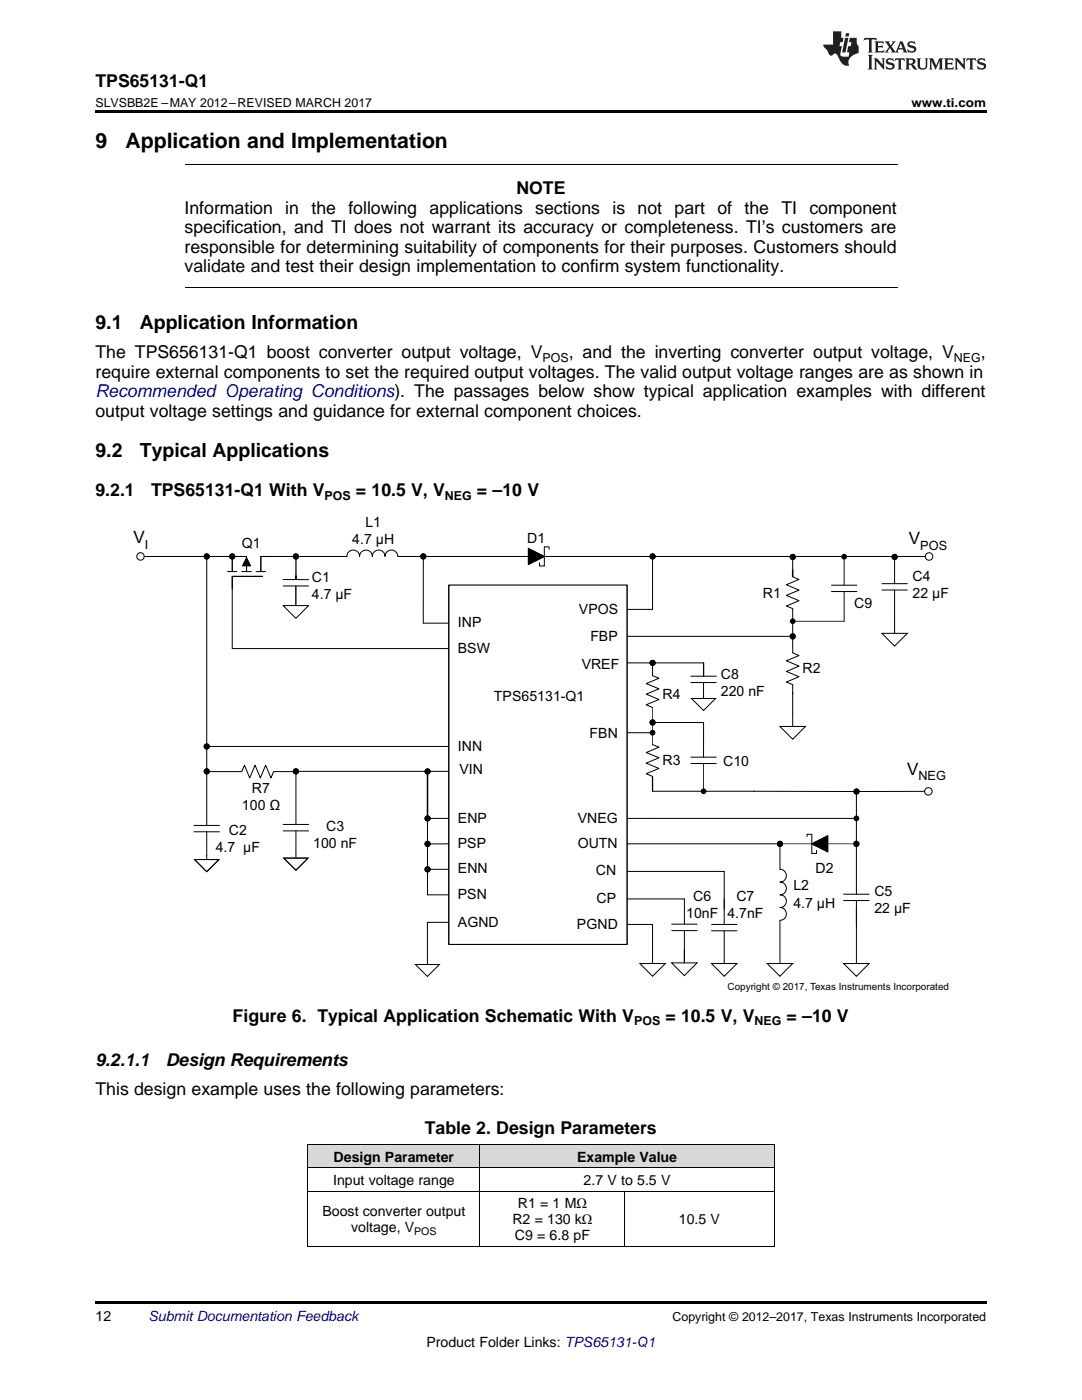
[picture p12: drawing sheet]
<svg xmlns="http://www.w3.org/2000/svg" width="216mm" height="279mm" viewBox="0 0 216 279" stroke-linecap="round" stroke-linejoin="round" font-family="sans-serif">
<g fill="#d8d8d8">
<path d="M61.4 228.5h11.1v4.6h-11.1z"/>
<path d="M72.5 228.5h23.3v4.6h-23.3z"/>
<path d="M95.8 228.5h12.1v4.6h-12.1z"/>
<path d="M107.9 228.5h16.8v4.6h-16.8z"/>
<path d="M124.7 228.5h29.8v4.6h-29.8z"/>
</g>
<path d="M19 259.7h177.8v.5h-177.8z" fill="#000"/>
<g fill="none" stroke="#000" stroke-width=".2">
<path d="M41.2 111.1v53.6M54 111.1h15.2a1.26 1.26 0 0 1 1.3-1.3 1.26 1.26 0 0 1 1.2 1.3 1.27 1.27 0 0 1 1.3-1.3 1.27 1.27 0 0 1 1.3 1.3 1.27 1.27 0 0 1 1.3-1.3 1.27 1.27 0 0 1 1.2 1.3 1.27 1.27 0 0 1 1.3-1.3 1.27 1.27 0 0 1 1.3 1.3M56.5 116.9h5.1M56.5 115.7h5.1M59 116.9v4M59.1 111.1v4.6M59.1 114.9l-.1 .8M105.4 109.5l3.2 1.6-3.2 1.5zM108.6 109.1v3.9M158.2 111.2v3.9l1.2 .5-2.5 1.1 2.5 1.1-2.5 1 2.5 1.1-2.5 1 1.3 .6M165.9 118.1h5.1M165.9 116.8h5.1"/>
<path d="M168.4 111.1v5.7M168.4 118.1v5.9h-10.2M176 117.7h5.1M176 116.5h5.1M178.5 111.2v5.3M178.5 117.7v6.2M125.1 132.3h4.6M125.1 127h32.6M137.8 136.2h5.1M137.8 135h5.1M140.4 135v-2.7h-10.2v2.5l1.3 .6-2.6 1 2.6 1.1-2.6 1 2.6 1.1-2.6 1.1 1.3 .5M158.2 130.3l1.2 .5-2.5 1.1 2.5 1-2.5 1.1 2.5 1-2.5 1.1 1.3 .5v5.9"/>
<path d="M41.2 149h48.3M59.1 153.9l-4.5 .1-.5 1.3-1.1-2.6-1 2.6-1.1-2.6-1.1 2.6-1-2.6-.6 1.3h-7M59.1 153.9v6.4M59.1 153.9h30.4M85.3 154.2v18.8M125.3 146.2h4.9M130.2 148.6l1.3 .5-2.6 1.1 2.6 1-2.6 1.1 2.6 1.1-2.6 1 1.3 .6M130.2 144.2h10.2M137.8 152.4h5.1M137.8 151.1h5.1M140.4 152.4v5.5h-10.2M38.7 166h5.1"/>
<path d="M38.7 164.7h5.1M41.2 166v4.7M56.5 165.8h5.1M56.5 164.5h5.1M59.1 160.4v4.1M59.1 165.8v4.7M85.3 163.3h4.2M85.3 173.8v4.8h4.2M85.3 173.5h4.2M89.5 168.4h-4.2M125.1 168.4h30.5v5.1a1.27 1.27 0 0 1 1.3 1.3 1.27 1.27 0 0 1-1.3 1.2 1.27 1.27 0 0 1 1.3 1.3 1.27 1.27 0 0 1-1.3 1.3 1.26 1.26 0 0 1 1.3 1.2 1.26 1.26 0 0 1-1.3 1.3 1.27 1.27 0 0 1 1.3 1.3 1.27 1.27 0 0 1-1.3 1.3v8.6M125.1 179.4h11.5v5"/>
<path d="M125.1 173.9h19.4v10.6M125.1 163.3h45.8M162 168.4l3.2-1.6v3.2zM162 166.5v3.8M168.3 179.7h5.1M168.3 178.5h5.1M170.9 167.9v1M170.9 179.7v12.6M89.5 184.1h-4.2v7.6M125.1 184.5h5.1v5.1M134 185.7h5.1M134 184.4h5.1"/>
<path d="M136.6 185.7v6.3M142 184.5h5.1M142 185.8h5.1M144.5 185.8v6.3M61.4 237.7h93.1M61.4 233.1h93.1M61.4 228.4h93.1M61.4 228.4v20.4M95.8 228.4v20.4M124.7 237.7v11.1M154.5 228.4v20.4M61.4 248.7h93.1"/>
<circle cx="41.3" cy="111" r=".51"/>
<circle cx="46.3" cy="111" r=".51"/>
<circle cx="59" cy="111" r=".51"/>
<circle cx="84.5" cy="111" r=".51"/>
<circle cx="130.2" cy="111" r=".51"/>
<circle cx="158.2" cy="111.1" r=".51"/>
<circle cx="178.5" cy="111.1" r=".51"/>
<circle cx="130.2" cy="132.3" r=".51"/>
<circle cx="158.2" cy="127" r=".51"/>
<circle cx="41.3" cy="149" r=".51"/>
<circle cx="41.3" cy="153.9" r=".51"/>
<circle cx="59" cy="153.9" r=".51"/>
<circle cx="85.3" cy="154" r=".51"/>
<circle cx="130.2" cy="144.2" r=".51"/>
<circle cx="170.9" cy="158" r=".51"/>
<circle cx="85.3" cy="173.5" r=".51"/>
<circle cx="85.3" cy="163.3" r=".51"/>
<circle cx="85.3" cy="168.4" r=".51"/>
<circle cx="155.6" cy="168.4" r=".51"/>
<circle cx="170.9" cy="168.4" r=".51"/>
</g>
<path d="M89.5 116.8h35.6v71.7h-35.6z" fill="none" stroke="#000" stroke-width=".25"/>
<g fill="#000">
<path d="M105.4 109.5l3.2 1.6-3.2 1.5z" fill-rule="evenodd"/>
<path d="M162 168.4l3.2-1.6v3.2z" fill-rule="evenodd"/>
<circle cx="41.3" cy="111" r=".51"/>
<circle cx="46.3" cy="111" r=".51"/>
<circle cx="59" cy="111" r=".51"/>
<circle cx="84.5" cy="111" r=".51"/>
<circle cx="130.2" cy="111" r=".51"/>
<circle cx="158.2" cy="111.1" r=".51"/>
<circle cx="168.4" cy="111.1" r=".57"/>
<circle cx="178.5" cy="111.1" r=".51"/>
<circle cx="130.2" cy="132.3" r=".51"/>
<circle cx="158.2" cy="124" r=".57"/>
<circle cx="158.2" cy="127" r=".51"/>
<circle cx="41.3" cy="149" r=".51"/>
<circle cx="41.3" cy="153.9" r=".51"/>
<circle cx="59" cy="153.9" r=".51"/>
<circle cx="85.3" cy="154" r=".51"/>
<circle cx="130.2" cy="146.2" r=".57"/>
<circle cx="130.2" cy="144.2" r=".51"/>
<circle cx="140.4" cy="157.9" r=".57"/>
<circle cx="170.9" cy="158" r=".51"/>
<circle cx="85.3" cy="173.5" r=".51"/>
<circle cx="85.3" cy="163.3" r=".51"/>
<circle cx="85.3" cy="168.4" r=".51"/>
<circle cx="155.6" cy="168.4" r=".51"/>
<circle cx="170.9" cy="163.3" r=".57"/>
<circle cx="170.9" cy="168.4" r=".51"/>
</g>
<path d="M108.6 113h-.9v-.7M108.6 109.1h1v.5M162 170.3h.9v-.6M162 166.5h-1v.5" fill="none" stroke="#000" stroke-width=".2" stroke-dasharray="2.2 1.4"/>
<path d="M155.6 168.4h15.3" fill="none" stroke="#000" stroke-width=".35"/>
<path d="M130.2 141.2v7.4" fill="none" stroke="#000" stroke-width=".23"/>
<path d="M127.7 192.3h5.1l-2.6 2.5z" fill="#fff"/>
<path d="M127.7 192.3h5.1l-2.6 2.5zM130.2 189.6v2.7" fill="none" stroke="#000" stroke-width=".2"/>
<path d="M153.1 192.3h5.1l-2.6 2.5z" fill="#fff"/>
<path d="M153.1 192.3h5.1l-2.6 2.5z" fill="none" stroke="#000" stroke-width=".2"/>
<path d="M168.3 192.3h5.1l-2.5 2.5z" fill="#fff"/>
<path d="M168.3 192.3h5.1l-2.5 2.5z" fill="none" stroke="#000" stroke-width=".2"/>
<path d="M176 126.4h5.1l-2.6 2.5z" fill="#fff"/>
<path d="M56.5 120.9h5.1l-2.6 2.5zM176 126.4h5.1l-2.6 2.5zM178.5 123.9v2.5" fill="none" stroke="#000" stroke-width=".2"/>
<path d="M56.6 171.3h4.9l-2.4 2.4z" fill="#fff"/>
<path d="M56.6 171.3h4.9l-2.4 2.4zM59.1 170.5v.8" fill="none" stroke="#000" stroke-width=".2"/>
<path d="M155.6 145h5.1l-2.5 2.5z" fill="#fff"/>
<path d="M155.6 145h5.1l-2.5 2.5zM158.2 142.5v2.5" fill="none" stroke="#000" stroke-width=".2"/>
<path d="M82.9 192.5h4.8l-2.4 2.4z" fill="#fff"/>
<path d="M82.9 192.5h4.8l-2.4 2.4zM85.3 191.7v.8" fill="none" stroke="#000" stroke-width=".2"/>
<path d="M134 192.2h5.1l-2.6 2.5z" fill="#fff"/>
<path d="M134 192.2h5.1l-2.6 2.5zM136.5 189.6v2.6" fill="none" stroke="#000" stroke-width=".2"/>
<path d="M142 192.3h5.1l-2.6 2.5z" fill="#fff"/>
<path d="M142 192.3h5.1l-2.6 2.5zM144.5 192.1v.2" fill="none" stroke="#000" stroke-width=".2"/>
<path d="M138 139.4h4.8l-2.4 2.4z" fill="#fff"/>
<g fill="none" stroke="#000" stroke-width=".2">
<path d="M28.8 111.1a.74 .74 0 0 1-1.1 .6 .74 .74 0 0 1-.2-1.2 .74 .74 0 0 1 1.2 .3l.1 .3h17M45.4 114.1h1.9M46.3 115v2.4v-2.4h6.1zM46.3 114.1v-3h2.9v3M48.2 114.1h2M49.2 111.4l.8 1.5h-1.6zM51.1 114.1h1.9M54 111.1h-2v3M138 139.4h4.8l-2.4 2.4zM140.4 136.2v3.2M140.4 157.9h10.2M150.4 157.9l20.4 .1"/>
<path d="M184.5 157.9a.75 .75 0 0 1 1-.7 .75 .75 0 0 1 .3 1.3 .75 .75 0 0 1-1.2-.3l-.1-.3-13.6 .1"/>
</g>
<path d="M49.2 111.4l.8 1.5h-1.6z" fill="#000"/>
<path d="M38.8 171.5h4.9l-2.5 2.5z" fill="#fff"/>
<g fill="none" stroke="#000" stroke-width=".2">
<path d="M36.8 32.8h142.3M36.8 57.4h142.3M46.3 117.4v12h43.2M79.4 111.1h105.2M84.5 111v13.4h5M130.2 111.1v10.5h-5.1M158.2 121.5v8.8M130.2 155v2.9M140.4 144.2v6.9M170.9 158.3v20.2M38.8 171.5h4.9l-2.5 2.5zM41.2 170.7v.8"/>
<circle cx="185.4" cy="111.1" r=".75"/>
</g>
<path d="M19 22h177.8v.5h-177.8z" fill="#000"/>
<g fill="#231f20">
<path d="M172.5 7.6l-.1 .5 .4-.2h.6v.1v2.1l-.2 .4h.9l-.2-.4v-2.1l.1-.1h.5l.5 .2-.2-.5zM174.5 8.3l.2 .3v1.5l-.2 .4h1.8l.2-.6a1.04 1.04 0 0 1-1.3 .2v-.7h.6l.3 .2v-.6l-.3 .2h-.6v-.6l.8-.1 .4 .3-.2-.5zM176.5 8.3l.9 1.1-.9 1.1h.8l-.2-.2 .4-.7 .5 .7-.2 .2h1.5l-.2-.2 .2-.4h.9l.1 .4-.2 .2h1l-.3-.3-.7-1.9h-.5l-.9 2-.8-1 .9-1h-.8l.1 .3-.4 .5-.3-.6 .1-.2zM179.7 8.6l.4 1h-.7zM181.3 8.4a.63 .63 0 0 0-.2 .7 .63 .63 0 0 0 .6 .4l.6 .2 .1 .2a.75 .75 0 0 1-.7 .4 .75 .75 0 0 1-.6-.5l.1 .7 .1-.1a1.11 1.11 0 0 0 1.5-.6 1.13 1.13 0 0 0-1.2-.8l-.1-.4a1.04 1.04 0 0 1 1.2 .2l-.2-.5-.2 .1-.4-.2zM173.2 10.9l.2 .4v2.2l-.2 .4h1l-.3-.4v-2.2l.3-.4zM174.3 11.6l.3 .4v1.5l-.3 .4h.8l-.2-.4v-1.3l1.5 1.7v-1.9l.2-.4h-.7l.2 .4v.9l-1.1-1.3zM177 11.8a.62 .62 0 0 0-.2 .7 .62 .62 0 0 0 .6 .4l.6 .1 .1 .3a.76 .76 0 0 1-.7 .3 .76 .76 0 0 1-.7-.4l.2 .7 .1-.1a1.11 1.11 0 0 0 1.5-.6 1.13 1.13 0 0 0-1.2-.8l-.1-.4a1.04 1.04 0 0 1 1.2 .2l-.2-.6-.2 .1-.5-.1zM178.7 11.6l-.2 .6a.61 .61 0 0 1 .8-.3v1.6l-.2 .4h.9l-.2-.4v-1.6a.63 .63 0 0 1 .7 .3l-.1-.6zM180.6 11.6l.3 .4v1.5l-.3 .4h1l-.2-.2-.1-.8 .6 .2a.76 .76 0 0 0 1.2 .7l-1-1a.58 .58 0 0 0 .6-.5 .58 .58 0 0 0-.5-.6zM181.4 11.9h.1a.45 .45 0 0 1 .5 .1 .45 .45 0 0 1 .1 .5l-.8 .2zM182.9 11.6l.2 .2a2.17 2.17 0 0 0 .3 1.9 .99 .99 0 0 0 1.6-.6v-1.1l.2-.4h-.7l.2 .2a1.92 1.92 0 0 1-.2 1.8 .6 .6 0 0 1-.9-.5v-1.1l.2-.4zM185.4 11.6l.2 .4v1.5l-.2 .4h.7l-.2-.4v-1.4l.8 1.8 .8-1.8v1.4l-.2 .4h.9l-.2-.4v-1.5l.2-.4h-.8l-.6 1.5-.6-1.5zM188.4 11.6l.2 .4v1.5l-.2 .4h1.8l.1-.6a1.04 1.04 0 0 1-1.2 .1v-.6h.5l.4 .2v-.6l-.4 .2h-.5v-.7h.8l.3 .3-.1-.6zM190.5 11.6l.2 .4v1.5l-.2 .4h.7l-.2-.4v-1.3l1.5 1.7v-1.9l.2-.4h-.7l.2 .4v.9l-1.1-1.3zM192.9 11.6l-.1 .6a.61 .61 0 0 1 .7-.3l.1 1.6-.3 .4h1l-.3-.4 .1-1.6a.63 .63 0 0 1 .7 .3l-.1-.6zM195.2 11.8a.62 .62 0 0 0-.2 .7 .62 .62 0 0 0 .6 .4l.6 .1 .1 .3a.76 .76 0 0 1-.7 .3 .76 .76 0 0 1-.6-.4l.1 .7 .1-.1a1.11 1.11 0 0 0 1.6-.6 1.13 1.13 0 0 0-1.3-.8l-.1-.4a1.04 1.04 0 0 1 1.2 .2l-.1-.6-.2 .1-.5-.1z"/>
<path d="M166.2 6.3v2.6h-1.9v.4l.8 .9a.91 .91 0 0 0 1 .8 .56 .56 0 0 1 .5-.3 .56 .56 0 0 1 .5 .3l.4 .8a1.53 1.53 0 0 0 1.9 1.2 1.54 1.54 0 0 1 1-2.1l.9-.3v-1.4a1.52 1.52 0 0 1-.4-1.6h-1.3l-.2 .8h.5l-.2 .8h-.5l-.1 1v.2l.4 .1-.2 .8a1.93 1.93 0 0 1-1.6-.3l.3-1.8h-.5l.2-.8h.4l.2-.8h-.4v-1.3zM168.6 7.6l-.6 2.9h.7l.6-2.9zM168.8 6.6l-.1 .7h.6l.2-.7z"/>
</g>
<g font-size="4.2">
<text x="19" y="29.6">9</text>
<text x="25" y="29.6">Application and Implementation</text>
</g>
<g font-size="3.9">
<text x="19" y="65.6">9.1</text>
<text x="27.9" y="65.6">Application Information</text>
<text x="19" y="91.3">9.2</text>
<text x="27.9" y="91.3">Typical Applications</text>
</g>
<g font-size="3.5">
<text x="19" y="17.3">TPS65131-Q1</text>
<text x="103" y="38.8">NOTE</text>
<text x="36.8" y="42.7">Information</text>
<text x="36.8" y="46.6">specification, and TI does not warrant its accuracy or completeness. TI’s customers are</text>
<text x="56.9" y="42.7">in the</text>
<text x="69.5" y="42.7">following applications</text>
<text x="106.8" y="42.7">sections</text>
<text x="122.2" y="42.7">is</text>
<text x="127.2" y="42.7">not</text>
<text x="134.6" y="42.7">part</text>
<text x="143.1" y="42.7">of</text>
<text x="148.5" y="42.7">the</text>
<text x="155.9" y="42.7">TI component</text>
<text x="36.8" y="50.4">responsible for determining suitability of components for their purposes. Customers should</text>
<text x="36.8" y="54.3">validate and test their design implementation to confirm system functionality.</text>
<text x="19" y="71.5">The TPS656131-Q1 boost converter output voltage, V</text>
<text x="113.5" y="71.5">, and the inverting converter output voltage, V</text>
<text x="195.7" y="71.5">,</text>
<text x="19" y="75.4">require external components to set the required output voltages. The valid output voltage ranges are as shown in</text>
<text x="19" y="83.2">output voltage settings and guidance for external component choices.</text>
<text x="19" y="99.1">9.2.1</text>
<text x="30.1" y="99.1">TPS65131-Q1 With V</text>
<text x="71" y="99.1">= 10.5 V, V</text>
<text x="95.2" y="99.1">= –10 V</text>
<text x="46.4" y="203.9">Figure 6. Typical Application Schematic With V</text>
<text x="132.8" y="203.9">= 10.5 V, V</text>
<text x="157" y="203.9">= –10 V</text>
<text x="19" y="212.7">9.2.1.1</text>
<text x="33.1" y="212.7">Design Requirements</text>
<text x="19" y="218.6">This design example uses the following parameters:</text>
<text x="84.8" y="226.3">Table 2. Design Parameters</text>
</g>
<text font-size="3.5" fill="#00f" x="19" y="79.3">Recommended Operating Conditions). The passages below show typical application examples with different</text>
<g font-size="3.4">
<text x="26.7" y="108.5">V</text>
<text x="181.4" y="108.6">V</text>
<text x="181" y="154.7">V</text>
</g>
<g font-size="2.8">
<text x="72.9" y="105.2">L1</text>
<text x="48.3" y="109.3">Q1</text>
<text x="70.3" y="108.6">4.7 µH</text>
<text x="105.2" y="108.3">D1</text>
<text x="62.2" y="116.1">C1</text>
<text x="62.2" y="119.5">4.7 µF</text>
<text x="152.2" y="119.3">R1</text>
<text x="182.1" y="115.9">C4</text>
<text x="182.1" y="119.3">22 µF</text>
<text x="91.4" y="125.2">INP</text>
<text x="115.5" y="122.5">VPOS</text>
<text x="170.4" y="121.3">C9</text>
<text x="91.4" y="130.3">BSW</text>
<text x="117.8" y="127.8">FBP</text>
<text x="116.1" y="133.4">VREF</text>
<text x="143.8" y="135.6">C8</text>
<text x="160.1" y="134.3">R2</text>
<text x="98.6" y="139.9">TPS65131-Q1</text>
<text x="132.2" y="139.5">R4</text>
<text x="143.8" y="139">220 nF</text>
<text x="91.4" y="149.8">INN</text>
<text x="117.6" y="147.2">FBN</text>
<text x="91.7" y="154.5">VIN</text>
<text x="132.2" y="152.8">R3</text>
<text x="144.3" y="152.9">C10</text>
<text x="48.3" y="161.6">100 Ω</text>
<text x="50.3" y="158.2">R7</text>
<text x="45.7" y="166.6">C2</text>
<text x="65.1" y="165.8">C3</text>
<text x="91.4" y="164.2">ENP</text>
<text x="115.3" y="164.2">VNEG</text>
<text x="43" y="170">4.7 µF</text>
<text x="62.5" y="169.2">100 nF</text>
<text x="91.4" y="169.3">PSP</text>
<text x="115.3" y="169.3">OUTN</text>
<text x="91.4" y="174.3">ENN</text>
<text x="91.4" y="179.4">PSN</text>
<text x="118.9" y="174.6">CN</text>
<text x="138.3" y="179.9">C6</text>
<text x="146.9" y="179.9">C7</text>
<text x="158.3" y="177.7">L2</text>
<text x="162.7" y="174.3">D2</text>
<text x="174.5" y="178.9">C5</text>
<text x="91.4" y="185">AGND</text>
<text x="115.1" y="185.3">PGND</text>
<text x="119" y="180.2">CP</text>
<text x="136.9" y="183.3">10nF</text>
<text x="145.1" y="183.3">4.7nF</text>
<text x="158.3" y="181.1">4.7 µH</text>
<text x="174.5" y="182.2">22 µF</text>
<text x="66.6" y="231.8">Design Parameter</text>
<text x="115.1" y="231.8">Example Value</text>
<text x="66.5" y="236.5">Input voltage range</text>
<text x="116.5" y="236.5">2.7 V to 5.5 V</text>
<text x="64.3" y="242.7">Boost converter output</text>
<text x="70.1" y="245.9">voltage, V</text>
<text x="102.2" y="244.3">R2 = 130 kΩ</text>
<text x="103.3" y="241.2">R1 = 1 MΩ</text>
<text x="135.5" y="244.3">10.5 V</text>
<text x="102.7" y="247.5">C9 = 6.8 pF</text>
<text x="19" y="263.6">12</text>
<text x="85.1" y="268.9">Product Folder Links: TPS65131-Q1</text>
</g>
<text font-size="2.8" fill="#0000c8" x="29.6" y="263.6">Submit Documentation Feedback</text>
<g font-size="2.5">
<text x="19" y="21.4">SLVSBB2E –MAY 2012–REVISED MARCH 2017</text>
<text x="181.9" y="21.4">www.ti.com</text>
<text x="108.3" y="72.2">POS</text>
<text x="190.4" y="72.2">NEG</text>
<text x="64.8" y="99.8">POS</text>
<text x="88.8" y="99.8">NEG</text>
<text x="28.9" y="109.5">I</text>
<text x="183.6" y="109.7">POS</text>
<text x="183.2" y="155.7">NEG</text>
<text x="126.5" y="204.6">POS</text>
<text x="150.6" y="204.6">NEG</text>
<text x="134.2" y="263.6">Copyright © 2012–2017, Texas Instruments Incorporated</text>
</g>
<text font-size="2.1" x="82.7" y="246.5">POS</text>
<text font-size="2" x="145.2" y="197.6">Copyright © 2017, Texas Instruments Incorporated</text>
</svg>
